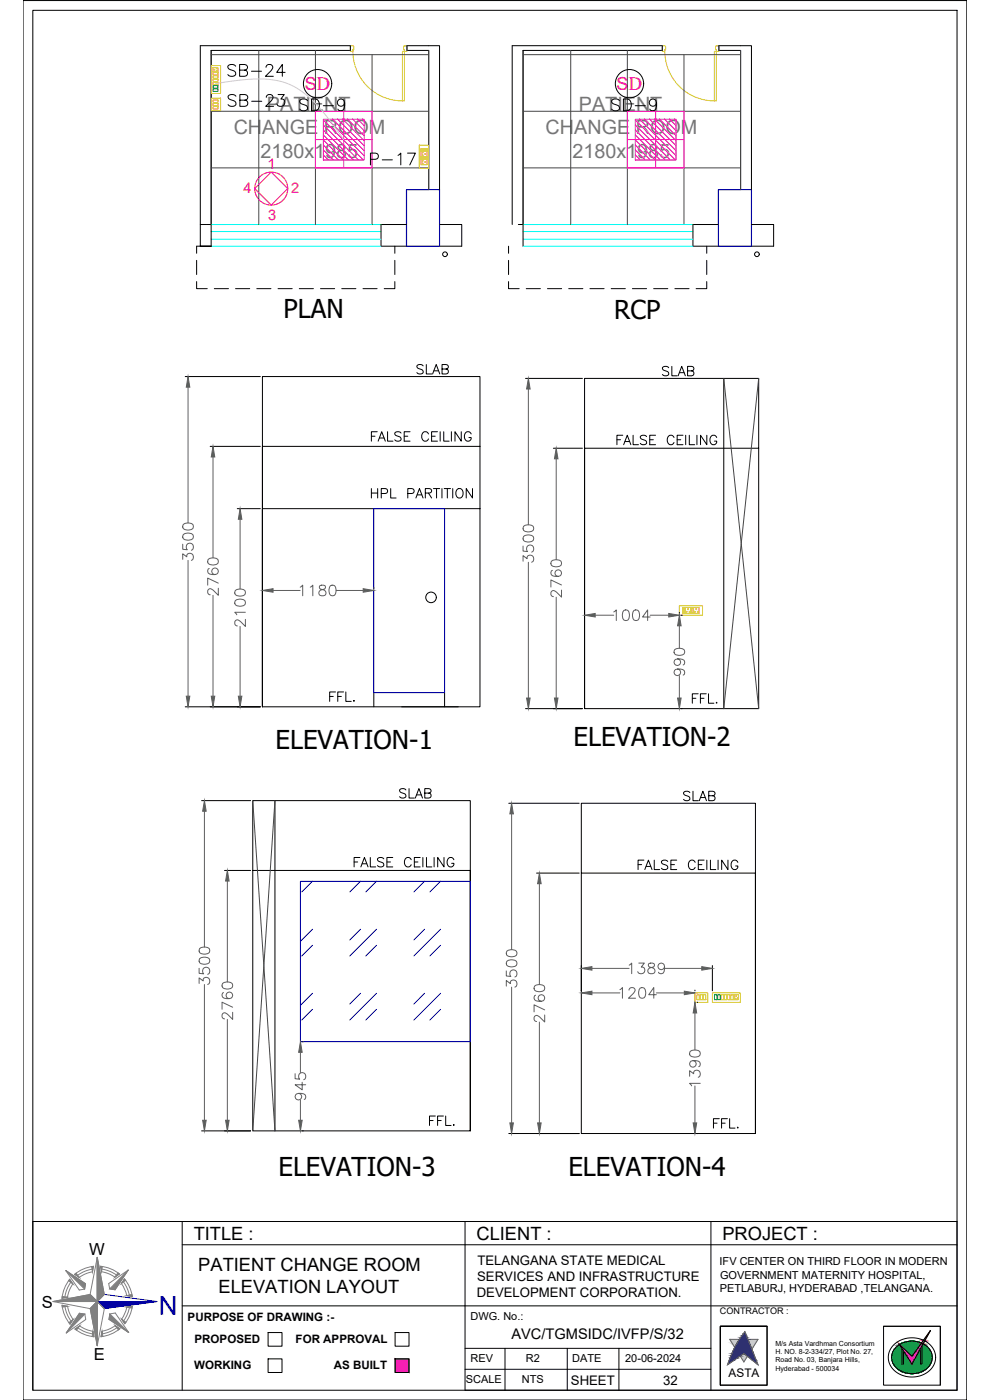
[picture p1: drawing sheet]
<svg xmlns="http://www.w3.org/2000/svg" width="297mm" height="420mm" viewBox="0 0 297 420" stroke-linecap="round" stroke-linejoin="round" font-family="sans-serif">
<!-- layer: ELE-LIGHTING WIRING -->
<g fill="none" stroke="#454545" stroke-width=".3">
<path d="M63.4 15.1v52.3h58.6v-10.5h6.6v-41.8M63.4 16.4h65.2M77.6 15.1v52.3M94.6 15.1v52.3M111.6 16.4v51M156.9 15.1v52.3h58.7v-10.5h6.6v-41.8M156.9 16.4h65.3M171.2 15.1v52.3M188.2 15.1v52.3M205.2 16.4v51M63.4 33.4h65.2M156.9 33.4h65.3"/>
<path d="M63.4 50.4h65.2M156.9 50.4h65.3"/>
</g>
<!-- layer: col -->
<path d="M122 56.9h9.9v17h-9.9zM215.6 56.9h9.9v17h-9.9z" fill="none" stroke="#00f" stroke-width=".35"/>
<!-- layer: walls -->
<g fill="none" stroke="#000" stroke-width=".3">
<path d="M105.1 15.1h-41.7v52.3M105.1 13.7h-45v53.7M121.3 13.7h7.3M122.1 15.1h6.5v41.8M198.7 13.7h-45v53.7M198.7 15.1h-41.8v52.3M214.9 13.7h7.3M215.7 15.1h6.5v41.8M61.9 67.4h5.8M114.3 73.9h7.8M114.3 67.4h7.7M131.9 67.4h6.6v6.5h-6.6"/>
<path d="M155.5 67.4h5.8M207.9 73.9h7.8M207.9 67.4h7.7M225.5 67.4h6.6v6.5h-6.6"/>
</g>
<!-- layer: Lines -->
<g fill="none" stroke="#000" stroke-width=".3">
<path d="M59 73.9v2.1M59 78.1v4.3M118.5 73.9v2.1M118.5 78.1v4.3M152.6 73.9v2.1M152.6 78.1v4.3M212 73.9v2.1M212 78.1v4.3M59 84.5v2.1h3.2M64.3 86.6h4.3M70.7 86.6h4.2M77 86.6h4.3"/>
<path d="M83.4 86.6h4.3M89.8 86.6h4.2M96.2 86.6h4.2M102.5 86.6h4.3M108.9 86.6h4.3M118.5 84.5v2.1h-3.2M152.6 84.5v2.1h3.2M157.9 86.6h4.2M164.3 86.6h4.2M170.6 86.6h4.3M177 86.6h4.3M183.4 86.6h4.2"/>
<path d="M189.7 86.6h4.3M196.1 86.6h4.3M202.5 86.6h4.2M212 84.5v2.1h-3.1"/>
</g>
<!-- layer: Window -->
<path d="M63.4 67.4h50.9M63.4 69.5h50.9M63.4 73.9h50.9M63.4 71.8h50.9M156.9 67.4h51M156.9 69.5h51M156.9 73.9h51M156.9 71.8h51" fill="none" stroke="#0ff" stroke-width=".3"/>
<!-- layer: wall -->
<path d="M105.1 13.7v1.4M122.1 13.7v1.4M198.7 13.7v1.4M215.7 13.7v1.4M63.4 67.4v6.5M114.3 67.4v6.5M156.9 67.4v6.5M207.9 67.4v6.5" fill="none" stroke="#000" stroke-width=".3"/>
<!-- layer: DOOR -->
<path d="M105.1 13.7l.9 .1 .1 1h-.2v.6h-.8zM105.9 14.8a14.9 14.9 0 0 0 14.9 15.5M106.1 14h.1M120.8 15.4h.5v14.9h-.5zM121.2 13.8l.9-.1v1.7h-.8v-.6h-.2zM198.7 13.7h.8l.2 .3-.2 1.4h-.8zM199.5 14.8a14.9 14.9 0 0 0 14.8 15.5M214.3 15.4h.6v14.9h-.6zM214.8 13.8l.9-.1v1.7h-.8v-.6h-.2z" fill="none" stroke="#c8c92d" stroke-width=".3"/>
<!-- layer: ELE-4M UPS P.SB -->
<path d="M63.4 29.5h2.8v3.8h-2.8zM63.9 32h1.5v.7h-1.5zM63.9 31h1.5v.8h-1.5zM63.9 30h1.5v.8h-1.5zM208.5 298h3.8v2.8h-3.8zM209.1 298.5h.7v1.5h-.7zM210 298.5h.8v1.5h-.8zM211 298.5h.8v1.5h-.8z" fill="none" stroke="#ffbf00" stroke-width=".3"/>
<!-- layer: ELE-4M RAW P.SB -->
<g fill="none" stroke="#ffbf00" stroke-width=".3">
<path d="M63.4 19.7h2.8v8.4h-2.8zM63.9 23.7h1.5v.8h-1.5zM63.9 24.7h1.5v.8h-1.5zM63.9 21.8h1.5v.7h-1.5zM63.9 20.2h1.5v1.3h-1.5zM63.9 22.8h1.5v.7h-1.5zM64.2 20.8l.3 .1zM213.7 298h8.4v2.8h-8.4zM216.3 298.5h.8v1.5h-.8zM217.3 298.5h.8v1.5h-.8zM218.3 298.5h.7v1.5h-.7zM219.3 298.5h.7v1.5h-.7z"/>
<path d="M220.3 298.5h1.3v1.5h-1.3zM220.5 299.5l.2 .2zM220.9 298.8v.3zM221.2 299.5l.2 .1-.2 .1z"/>
</g>
<!-- layer: ELE-6M RAW P.SB -->
<path d="M63.9 25.7h1.5v.7h-1.5zM63.9 26.7h1.5v.7h-1.5zM214.4 298.5h.7v1.5h-.7zM215.3 298.5h.8v1.5h-.8z" fill="none" stroke="#0f0" stroke-width=".3"/>
<!-- layer: ELE-36W LED LIGHT -->
<g fill="none" stroke="#f0f" stroke-width=".3">
<path d="M94.6 33.4h17v17h-17zM97 35.8h12.3v12.2h-12.3zM97 39l9 9M97 37.5l10.5 10.5M97 36l12 12M98.3 35.8l11 11M99.8 35.8l9.5 9.4M101.3 35.8l8 7.9M102.8 35.8l6.5 6.4M103.1 33.4v17M104.3 35.8l5 4.9M105.8 35.8l3.5 3.4"/>
<path d="M107.3 35.8l2 1.9M108.8 35.8l.5 .4M188.2 33.4h17v17h-17zM190.6 35.8h12.3v12.2h-12.3zM190.6 39l9 9M190.6 37.5l10.5 10.5M190.6 36l12 12M191.9 35.8l11 11M193.4 35.8l9.5 9.4M194.9 35.8l8 7.9M196.4 35.8l6.5 6.4M196.7 33.4v17"/>
<path d="M197.9 35.8l5 4.9M199.4 35.8l3.5 3.4M200.9 35.8l2 1.9M202.4 35.8l.5 .4M94.6 41.9h17M97 48h.1M97 46.5l1.5 1.5M97 45l3 3M97 43.5l4.5 4.5M97 42l6 6M97 40.5l7.5 7.5M188.2 41.9h17"/>
<path d="M190.6 48h.1M190.6 46.5l1.5 1.5M190.6 45l3 3M190.6 43.5l4.5 4.5M190.6 42l6 6M190.6 40.5l7.5 7.5"/>
</g>
<!-- layer: ELE-LIGHTING WIRING -->
<path d="M64.7 25.1a53 53 0 0 1 18.4-.9l2.3 .6a24.4 24.4 0 0 1 11.3 8.6l6.4 8.5" fill="none" stroke="#debad0" stroke-width=".3"/>
<!-- layer: ELE-2NOS OF 6-16 RAW POWER SOCKET -->
<g fill="none" stroke="#ff7f00" stroke-width=".3">
<path d="M125.8 43.6h2.8v6.9h-2.8zM126.3 47.8h1.8v1.7h-1.8zM126.3 44.6h1.8h-1.8v.7h1.8M126.3 45.4h1.8v1.6h-1.8M126.3 47.1h1.8M126.3 47.7h1.8M128.1 47.1v.6v-.6M128.1 44.6v.7v-.7M203.8 181.8h7v2.8h-7zM204.9 182.3h.6h-.6M205 183.9h.5M205.5 182.5h-.5v1.4h.5"/>
<path d="M205.5 182.3v1.8h-.6v-1.8v1.8M205.7 182.3h1.6v1.8h-1.6zM205.9 183.5l.3 .2zM206.4 182.7h.2l-.1 .3zM206.8 183.5l.2 .1-.2 .1zM207.4 182.3h.6h-.6M207.4 182.3v1.8h.6v-1.8M207.4 182.5h.6v1.4h-.6zM207.4 183.9h.6M208.1 182.3h1.6v1.8h-1.6zM208.6 183.6v.1l-.3-.1h.3M208.8 182.7h.2l-.1 .3z"/>
<path d="M209.3 183.5l.2 .1-.2 .1z"/>
</g>
<!-- layer: FA-BELOW SMOKE DERECTOR -->
<g fill="none" stroke="#000" stroke-width=".3">
<circle cx="95.3" cy="25.1" r="4.2"/>
<circle cx="188.9" cy="25.1" r="4.2"/>
</g>
<!-- layer: MEP_HVAC_DRAIN_PIPE -->
<g fill="none" stroke="#000" stroke-width=".3">
<circle cx="133.5" cy="76.3" r=".71"/>
<circle cx="227.1" cy="76.3" r=".71"/>
</g>
<!-- layer: EQP ASBUILT -->
<g fill="none" stroke="#000" stroke-width=".3">
<path d="M128.6 13.7h3.3v43.2M222.2 13.7h3.3v43.2M61.9 67.4h-1.8v6.5h3.3h-4.4M55.6 113h22.5M157.7 113.6h17.1M217.2 113.6v99.1M63.1 134h15M144 134h-65.3v78.1h65.3v-99.1h-65.3v99.1v-59.4h65.3M166 134.5h8.8M227.6 134.5h-52.2v78.2h52.2v-99.1h-52.2v99.1M71.2 152.7h6.9M78.7 176.4v.2"/>
<path d="M112.2 176.4v.2M175.4 183.8v.2M203.8 183.8v.2M204.5 184.6h.2M55.6 212.1h22.5M112.2 207.9v4.2M120.5 212.1h17M133.4 207.9v4.2M157.7 212.7h17.1M60.5 240.3h14.7M82.5 240.3v99.1M152.7 241.1h21.1"/>
<path d="M67.4 261.2h7.8M75.8 261.2h65.3v78.2h-65.3v-99.1h65.3v99.1M161 262h12.8M174.4 262h52.3v78.2h-52.3v-99.1h52.3v99.1M174.4 289.8v7.6M208.5 297.1v.3M213.7 289.8v7.6M90.8 312.6h.2M209.1 300.8h.3M60.5 339.4h14.7M90.8 339.4h.2M152.7 340.2h21.1"/>
<path d="M209.1 340.2h.3"/>
<circle cx="129.3" cy="179.3" r="1.59"/>
</g>
<path d="M217.2 113.6l10.4 99.1M227.6 113.6l-10.4 99.1M75.8 240.3l6.7 99.1M82.5 240.3l-6.7 99.1" fill="none" stroke="#454545" stroke-width=".3"/>
<g fill="none" stroke="#5e5e5e" stroke-width=".3">
<path d="M56.4 116.2v40.7M158.5 116.8v40.7M63.9 137.1v30.3M166.9 137.7v30.3M55 157.4a2.46 2.46 0 0 1 2.9 0 1.04 1.04 0 0 1-.5 1.5 2.63 2.63 0 0 1-2.4-.3l-.2-.4zM72 155.8v21M157.1 158a2.47 2.47 0 0 1 2.9 0 1.03 1.03 0 0 1-.5 1.5 2.63 2.63 0 0 1-2.4-.3zM54.8 167.9v-1.7l1.2 .9a1.02 1.02 0 0 1 1.2-1.1 1.02 1.02 0 0 1 .8 1.4l-.1 .5-.5 .3M54.8 163.3v1.5l1.4 .2a1.13 1.13 0 0 1 0-1.7 1.13 1.13 0 0 1 1.6 .2 1.13 1.13 0 0 1-.4 1.6M55 160.4a2.46 2.46 0 0 1 2.9 0 1.04 1.04 0 0 1-.5 1.6 2.63 2.63 0 0 1-2.4-.3l-.2-.5zM56.4 168.2v40.7M62.5 167.9a2.47 2.47 0 0 1 2.9 0 1.03 1.03 0 0 1-.5 1.5 2.63 2.63 0 0 1-2.4-.3z"/>
<path d="M62.8 170.6a.94 .94 0 0 0-.3 1.4 2.47 2.47 0 0 0 2.9 0 .99 .99 0 0 0-.5-1.5 .99 .99 0 0 0-1.3 .7 .99 .99 0 0 0 .8 1.2M63.9 178.7v30.2M65.5 176.5v2.2l-1.5-1.6a.96 .96 0 0 0-1.5-.1l-.2 .9 .3 .5 .5 .1M65.5 175l-3.2-1.5v2.1M70.6 177.2a2.46 2.46 0 0 1 2.9 0 1.04 1.04 0 0 1-.5 1.5 2.65 2.65 0 0 1-2.4-.3l-.2-.4zM81.9 177.2h8.2M90.1 176.2l.7-.6v3.2M93.1 176.2l.8-.6v3.2M96 175.8a.64 .64 0 0 0 .3 1 1.31 1.31 0 0 1 1.5 1.4 1.06 1.06 0 0 1-1.4 .6 1.06 1.06 0 0 1-.6-1.4l.3-.3 1.1-.3a.65 .65 0 0 0 .3-1zM99.2 175.8a1.04 1.04 0 0 1 1.5 .4 2.65 2.65 0 0 1-.3 2.4 1.03 1.03 0 0 1-1.5-.4 2.63 2.63 0 0 1 .3-2.4zM100.8 177.2h8.2M156.9 168.4v-1.6l1.3 .9a1.07 1.07 0 0 1 1.4-1 1.07 1.07 0 0 1 .4 1.7l-.5 .3"/>
<path d="M156.9 163.9v1.5l1.4 .1a1.13 1.13 0 0 1 0-1.7 1.13 1.13 0 0 1 1.7 .3 1.13 1.13 0 0 1-.5 1.6M157.1 161a2.47 2.47 0 0 1 2.9 0 1.03 1.03 0 0 1-.5 1.5 2.65 2.65 0 0 1-2.4-.3zM158.5 168.7v40.8M165.4 168.4a2.46 2.46 0 0 1 2.9 0 1.04 1.04 0 0 1-.4 1.6 2.63 2.63 0 0 1-2.5-.3l-.1-.5zM165.7 171.2a.93 .93 0 0 0-.3 1.3 1.9 1.9 0 0 0 3.1-.4 .99 .99 0 0 0-.9-1.1 .99 .99 0 0 0-1.1 .9 .99 .99 0 0 0 .9 1.1M166.9 179.2v30.3M168.5 177.1v2.1l-1.5-1.5a.96 .96 0 0 0-1.6-.2l-.1 1 .3 .4 .5 .2M168.5 175.6l-3.2-1.6v2.2M70.6 180.3a2.46 2.46 0 0 1 2.9 0 1.04 1.04 0 0 1-.5 1.5 2.63 2.63 0 0 1-2.4-.3l-.2-.5zM72 188v20.9M73.6 185.9v2.1l-1.5-1.5a.96 .96 0 0 0-1.5-.2l-.2 .9 .3 .5 .5 .1M73.6 183.8h-3.2l.7 .7"/>
<path d="M178.6 184.6h5.5M184.1 183.7l.8-.7v3.2M187.2 183.2a1.03 1.03 0 0 1 1.5 .5 2.63 2.63 0 0 1-.3 2.4 1.04 1.04 0 0 1-1.5-.5 2.65 2.65 0 0 1 .3-2.4zM190.2 183.2a1.03 1.03 0 0 1 1.5 .5 2.65 2.65 0 0 1-.3 2.4 1.04 1.04 0 0 1-1.5-.5 2.63 2.63 0 0 1 .3-2.4zM195.1 185.2h-2.3l1.5-2.2v3.2M195.1 184.6h5.5M202.4 195a2.47 2.47 0 0 1 2.9 0 1.03 1.03 0 0 1-.5 1.5 2.65 2.65 0 0 1-2.4-.3zM203.3 197.7a.99 .99 0 0 1 .8 1.4 .99 .99 0 0 1-1.5 .4 .99 .99 0 0 1 .1-1.6 2.86 2.86 0 0 1 2.6 .3 .94 .94 0 0 1-.3 1.4M203.8 187.8v6.7M203.3 200.8a.99 .99 0 0 1 .8 1.3 .99 .99 0 0 1-1.5 .4 .99 .99 0 0 1 .1-1.6 2.86 2.86 0 0 1 2.6 .3 .93 .93 0 0 1-.3 1.4M203.8 202.8v6.7M61.3 243.5v40.7"/>
<path d="M153.5 244.3v40.7M68.2 264.4v30.3M161.8 265.2v30.3M59.7 295.1v-1.6l1.3 .9a1.07 1.07 0 0 1 1.4-1 1.07 1.07 0 0 1 .4 1.7l-.5 .3M59.7 290.6v1.5l1.4 .2a1.13 1.13 0 0 1 0-1.7 1.13 1.13 0 0 1 1.7 .2 1.13 1.13 0 0 1-.5 1.6M59.9 287.7a2.47 2.47 0 0 1 2.9 0 1.03 1.03 0 0 1-.5 1.5 2.63 2.63 0 0 1-2.4-.3zM59.9 284.7a2.47 2.47 0 0 1 2.9 0 1.03 1.03 0 0 1-.5 1.5 2.63 2.63 0 0 1-2.4-.3zM61.3 295.5v40.7M66.8 295.2a2.46 2.46 0 0 1 2.9 0 1.03 1.03 0 0 1-.5 1.5 2.62 2.62 0 0 1-2.4-.3l-.2-.5zM67.1 297.9a.94 .94 0 0 0-.3 1.3 2.46 2.46 0 0 0 2.9 0 .99 .99 0 0 0-.5-1.4 .99 .99 0 0 0-1.3 .7 .99 .99 0 0 0 .8 1.2M151.9 295.9v-1.6l1.2 .9a1.07 1.07 0 0 1 1.5-1 1.07 1.07 0 0 1 .3 1.7l-.4 .3M151.9 291.4v1.5l1.4 .2a1.13 1.13 0 0 1-.1-1.7 1.13 1.13 0 0 1 1.7 .2 1.13 1.13 0 0 1-.4 1.6"/>
<path d="M152.1 288.5a2.46 2.46 0 0 1 2.8 0 1.03 1.03 0 0 1-.4 1.5 2.62 2.62 0 0 1-2.4-.3l-.2-.4zM152.1 285.5a2.46 2.46 0 0 1 2.8 0 1.03 1.03 0 0 1-.4 1.5 2.62 2.62 0 0 1-2.4-.3l-.2-.5zM153.5 296.3v40.7M160.4 295.9a2.46 2.46 0 0 1 2.9 0 1.04 1.04 0 0 1-.5 1.6 2.63 2.63 0 0 1-2.4-.3l-.2-.5zM160.7 298.7a.94 .94 0 0 0-.3 1.3 2.46 2.46 0 0 0 2.9 0 .99 .99 0 0 0-.5-1.4 .99 .99 0 0 0-1.3 .7 .99 .99 0 0 0 .9 1.2M177.6 298h8.4M177.6 290.6h11.2M186 297l.8-.6v3.2M188.7 297.2l.2-.5 .4-.3 .9 .2a.72 .72 0 0 1 .2 1l-1.8 2h2.1M188.8 289.6l.7-.6v3.2M191.7 289h1.6l-.9 1.2a1.07 1.07 0 0 1 1 1.5 1.07 1.07 0 0 1-1.7 .4l-.3-.5M192.1 296.6a1.03 1.03 0 0 1 1.5 .4 2.63 2.63 0 0 1-.3 2.4 1.04 1.04 0 0 1-1.5-.4 2.63 2.63 0 0 1 .3-2.4z"/>
<path d="M194.7 289.2a.64 .64 0 0 0 .3 1 1.32 1.32 0 0 1 1.5 1.4 1.05 1.05 0 0 1-1.4 .6 1.05 1.05 0 0 1-.6-1.3l.3-.3 1.1-.4a.64 .64 0 0 0 .3-1l-.5-.2zM196.9 298.5h-2.3l1.6-2.1v3.2M196.9 298h8.4M199.4 290.1a.99 .99 0 0 1-1.4 .8 .99 .99 0 0 1-.4-1.5 .99 .99 0 0 1 1.6 .1 2.86 2.86 0 0 1-.3 2.6 .94 .94 0 0 1-1.3-.3M199.4 290.6h11.2M68.2 305.9v30.3M69.8 303.8v2.1l-1.5-1.5a.96 .96 0 0 0-1.5-.1l-.2 .9 .3 .4 .5 .2M69.8 302.3l-3.2-1.5v2.1M90.1 315.8v6.1M161.8 306.7v30.3M163.4 304.6v2.1l-1.5-1.5a.96 .96 0 0 0-1.5-.2l-.2 1 .3 .4 .5 .2M163.4 303.1l-3.2-1.5v2.1"/>
<path d="M207.1 315.6a2.47 2.47 0 0 1 2.8 0 1.03 1.03 0 0 1-.4 1.5 2.63 2.63 0 0 1-2.4-.3zM208 318.3a.99 .99 0 0 1 .8 1.4 .99 .99 0 0 1-1.5 .3 .99 .99 0 0 1 .1-1.5 2.88 2.88 0 0 1 2.5 .3 .94 .94 0 0 1-.3 1.3M208.5 304v11.1M88.5 322.2v1.5l1.4 .2a1.13 1.13 0 0 1 0-1.7 1.13 1.13 0 0 1 1.7 .2 1.13 1.13 0 0 1-.5 1.6M89.6 328.1a.99 .99 0 0 1 .8 1.4 .99 .99 0 0 1-1.5 .4 .99 .99 0 0 1 .1-1.6 2.88 2.88 0 0 1 2.6 .3 .94 .94 0 0 1-.3 1.4M90.1 330.1v6.1M90.7 324.8v2.3l-2.2-1.5h3.2M206.9 323v-1.7l1.2 .9a1.07 1.07 0 0 1 1.5-.9 1.07 1.07 0 0 1 .3 1.7l-.4 .3M208.5 325.9v11.1M210.1 325.1h-3.2l.6 .8"/>
</g>
<g fill="#5e5e5e" stroke="#5e5e5e" stroke-width=".3">
<path d="M158.5 113.6l.6 3.2h-1.1z"/>
<path d="M158 209.5h1.1l-.6 3.2z"/>
<path d="M166.9 134.5l.5 3.2h-1z"/>
<path d="M166.4 209.5h1l-.5 3.2z"/>
<path d="M200.6 184.1l3.2 .5-3.2 .6z"/>
<path d="M175.4 184.6l3.2-.5v1.1z"/>
<path d="M203.8 184.6l.6 3.2h-1.1z"/>
<path d="M203.3 209.5h1.1l-.6 3.2z"/>
<path d="M61.3 240.3l.6 3.2h-1.1z"/>
<path d="M60.8 336.2h1.1l-.6 3.2z"/>
<path d="M67.7 336.2h1l-.5 3.2z"/>
<path d="M68.2 261.2l.5 3.2h-1z"/>
<path d="M90.1 312.6l.6 3.2h-1.1z"/>
<path d="M89.6 336.2h1.1l-.6 3.2z"/>
<path d="M153.5 241.1l.5 3.2h-1z"/>
<path d="M153 337h1l-.5 3.2z"/>
<path d="M161.8 262l.6 3.2h-1.1z"/>
<path d="M161.3 337h1.1l-.6 3.2z"/>
<path d="M208.5 300.8l.5 3.2h-1z"/>
<path d="M208 337h1l-.5 3.2z"/>
<path d="M205.3 297.5l3.2 .5-3.2 .5z"/>
<path d="M174.4 298l3.2-.5v1z"/>
<path d="M210.6 290.1l3.1 .5-3.1 .6z"/>
<path d="M174.4 290.6l3.2-.5v1.1z"/>
<path d="M56.4 113l.6 3.2h-1.1z"/>
<path d="M55.9 208.9h1.1l-.6 3.2z"/>
<path d="M63.9 134l.5 3.1h-1z"/>
<path d="M63.4 208.9h1l-.5 3.2z"/>
<path d="M72 152.7l.6 3.1h-1.1z"/>
<path d="M71.5 208.9h1.1l-.6 3.2z"/>
<path d="M109 176.7l3.2 .5-3.2 .5z"/>
<path d="M78.7 177.2l3.2-.5v1z"/>
</g>
<g fill="none" stroke="#00f" stroke-width=".3">
<path d="M112.2 152.7h21.2v55.2h-21.2zM90.1 264.5h51v48.1h-51zM93.7 264.5l-3.2 3.2M93.7 278.9l-3.6 3.6M108.1 264.5l-3.2 3.2M108.2 278.9l-3.3 3.2M112.9 264.5l-3.2 3.2M113 278.9l-8.1 8M127.4 264.5l-3.2 3.2M127.4 278.9l-3.2 3.2M132.2 264.5l-3.2 3.2M132.2 278.9l-8 8"/>
<path d="M93.7 298.1l-3.6 3.6M93.7 283.7l-3.2 3.2M108.2 298.1l-3.3 3.2M113 298.1l-8.1 8M113 283.7l-3.3 3.2M127.4 298.1l-3.2 3.2M132.2 298.1l-8 8M132.2 283.7l-3.2 3.2M93.7 302.9l-3.2 3.2M113 302.9l-3.3 3.2M132.2 302.9l-3.2 3.2"/>
</g>
<!-- layer: 0 -->
<g fill="none" stroke="#f00" stroke-width=".3">
<path d="M81.4 51.6l4.9 5-4.9 5-5-5z"/>
<circle cx="81.4" cy="56.6" r="5"/>
</g>
<path d="M6.9 .2h283.2v420h-283.2zM9.8 3.1h277.3v414.1h-277.3zM139.5 366.6v50.6h147.6M287.1 366.6h-277.3v50.6M230.1 398h-14v17.7h14M265.1 398h17v17.7M216.1 415.6v-17.6h14v17.6" fill="none" stroke="#000" stroke-width=".3"/>
<!-- layer: HATCH -->
<path d="M287.1 366.6v50.6" fill="none" stroke="#000" stroke-width=".3"/>
<!-- layer: TITLE -->
<g fill="none" stroke="#808080" stroke-width=".3">
<path d="M29.2 377.3v13.3v-13.3M15.9 390.6h13.3l-2.1 2.1 2.1-2.1zM18.6 391.7l1.7 .3 .5 1.8 1.1 2.2-.9 1.4a10.6 10.6 0 0 1-2.4-5.7zM19.5 392.2l.5 1.9 1.3 2.4M19.7 381.3l5.9 4-.2 1.6-1.6 .3zM21.2 384.9l-1 1.7-.7 2.6M21.9 385.3l-1 1.6-.6 2.4-1.7 .3a10.6 10.6 0 0 1 2.3-5.7l1 1.4M22.4 382.4a10.6 10.6 0 0 1 5.6-2.3l-.3 1.6-1.7 .5-2.2 1.2zM22.5 398.9l1.4-1 1.6 .9 2.4 .7 .3 1.7a10.6 10.6 0 0 1-5.7-2.3M23.4 398.6l1.8 1 2.6 .7M23.8 394.1l1.7 .3 .2 1.6-5.8 4.1zM27 388.5l2.2 2.1-2.2-2.1"/>
<path d="M27 388.5l-11.1 2.1 11.2 2.1 2.1 11.2 2.1-11.2M27.6 380.9l-1.9 .5-2.4 1.3M30.2 380a10.6 10.6 0 0 1 5.6 2.3l-1.3 1-2.2-1.2-1.8-.4zM30.6 380.9l2.6 .7 1.7 1M30.6 399.5l2.4-.7 1.6-1 1.4 1a10.6 10.6 0 0 1-5.7 2.4zM31.3 388.5l-2.1-11.2-2.2 11.2M31.3 388.5l-2.1 2.1v13.3v-13.3l2.1 2.1-2.1-2.1zM32.6 385.2l5.9-4-4 5.9-1.6-.3zM33 394.3l1.6-.3 4 5.9-5.9-4zM35 398.5l-2.3 1.3-2 .5M36.5 395.9l1-1.7 .5-1.9 1.7-.2a10.5 10.5 0 0 1-2.3 5.2l-.9-1.4M37 384.7l1.1 1.7 .7 2.5"/>
<path d="M37.3 383.8a10.6 10.6 0 0 1 2.4 5.2l-1.7-.2-.7-2.1-.9-1.5zM38.9 392.2l-.5 1.9-1.3 2.2"/>
</g>
<g fill="#808080" stroke="#808080" stroke-width=".3">
<path d="M29.2 377.3l2.1 11.2-2.1 2.1z"/>
<path d="M29.2 390.6v13.3l-2.1-11.2z"/>
<path d="M34.6 397.8l1.4 1-.5 .3z"/>
<path d="M33 394.3l5.6 5.6-5.9-4z"/>
<path d="M36.5 395.9l1.3 .9-.4 .5z"/>
<path d="M30.6 399.5l.3 1.6-.6 .1z"/>
<path d="M27.9 399.5l.3 1.7-.6-.1z"/>
<path d="M20.7 396.9l1.2-.9-.9 1.4z"/>
<path d="M22.5 398.9l1.4-1-.9 1.3z"/>
<path d="M23.8 394.1l1.7 .3-5.6 5.7z"/>
<path d="M15.9 390.6l11.1-2.1 2.2 2.1z"/>
<path d="M18.6 391.7l1.7 .3-1.6 .3z"/>
<path d="M18.7 389.1l1.6 .2-1.7 .3z"/>
<path d="M38.5 381.2l-4 5.9-1.6-.3z"/>
<path d="M35.4 382l.4 .3-1.3 1z"/>
<path d="M37.3 383.8l.4 .5-1.3 .9z"/>
<path d="M30.2 380l.5 .1-.2 1.6z"/>
<path d="M19.7 381.3l5.9 4-.2 1.6z"/>
<path d="M27.5 380.1h.5l-.3 1.6z"/>
<path d="M20.9 383.9l1 1.4-1.3-.9z"/>
<path d="M22.4 382.4l.4-.3 1 1.3z"/>
<path d="M38 388.8l1.6-.3 .1 .5z"/>
<path d="M38 392.3l1.7-.2-.1 .5z"/>
</g>
<path d="M31.3 388.5l15.8 2.1-15.8 2.1" fill="none" stroke="#00f" stroke-width=".3"/>
<path d="M29.2 390.6h17.9l-15.8 2.1z" fill="#00f" stroke="#00f" stroke-width=".3"/>
<!-- layer: MEP_HVAC_TEXT -->
<path d="M54.7 373.6h232.4M54.7 366.6v50.6M213.3 366.6v50.6M54.7 391.9h84.8M139.5 391.9h147.6M139.5 404.7h73.8M139.5 410.9h73.8M151.5 404.7v12.5M170.2 404.7v12.5M185.7 404.7v12.5" fill="none" stroke="#000" stroke-width=".3"/>
<!-- layer: 0.0 -->
<path d="M80.4 399.9h4.2v4.1h-4.2zM118.5 399.9h4.2v4.1h-4.2zM216.1 398h14v17.7h-14zM230.1 398h-14v17.7M265.1 398h17v17.7h-17zM80.4 407.8h4.2v4.1h-4.2zM118.5 407.8h4.2v4.1h-4.2zM268.1 403.7l2-1.4 2.2-.7h2.7l2.2 .7 1.8 1.3 1.3 1.7 .4 2.1-.5 2.2-.7 1.1-1.1 1-2.4 1.2-3.1 .3-2.8-.7-1.3-.8-1-1-.8-1.1-.4-1.2-.1-1.3 .2-1.2 .5-1.1zM268.7 404.5a6.8 6.8 0 0 1 10.7 1.3 4.7 4.7 0 0 1-3.8 6.2 6.3 6.3 0 0 1-8-3.8 4.1 4.1 0 0 1 1.1-3.7zM269.7 403.3l3.9 3.7 5.6-7.7-5.6 10.1zM270.6 404.7v4.7h.5v-3.9M276.7 403.9v5.5h-.5v-4.6" fill="none" stroke="#000" stroke-width=".3"/>
<!-- layer: MEP_HVAC_TEXT -->
<path d="M118.5 407.8l4.2 4.1v-4.1zM118.5 407.8l4.2 4.1h-4.2z" fill="#f00" stroke="#f00" stroke-width=".3"/>
<!-- layer: 0.0 -->
<g fill="#000" stroke="#000" stroke-width=".3">
<path d="M276.7 403.9v.8h-.5z"/>
<path d="M270.6 404.8l.5 .7zM270.6 404.8l.5 .7h-.5z"/>
<path d="M270.6 405.5l.5 3.9v-3.9zM270.6 405.5l.5 3.9h-.5z"/>
<path d="M276.2 404.7l.5 .1zM276.2 404.7l.5 .1z"/>
<path d="M276.2 404.8l.5 4.6v-4.6zM276.2 404.8l.5 4.6h-.5z"/>
</g>
<g fill="#139b48" stroke="#139b48" stroke-width=".3">
<path d="M273.5 402.5h.3z"/>
<path d="M273.3 412.2h.6z"/>
<path d="M273.5 402.5h.5zM273.3 402.5h.7z"/>
<path d="M273.3 402.5h.8zM273.2 402.5h.9z"/>
<path d="M273.2 402.5h1.1zM273 402.5h1.3z"/>
<path d="M273 402.5h1.4zM272.9 402.5h1.5z"/>
<path d="M272.9 402.5l1.6 .1zM272.7 402.6h1.8z"/>
<path d="M272.7 402.6h1.9zM272.6 402.6h2z"/>
<path d="M272.6 402.6h2.2zM272.4 402.6h2.4z"/>
<path d="M272.4 402.6h2.5zM272.3 402.6h2.6z"/>
<path d="M272.3 402.6h2.8zM272.2 402.6h2.9z"/>
<path d="M272.2 402.6l3 .1zM272.1 402.7h3.1z"/>
<path d="M272.1 402.7h3.2zM271.9 402.7h3.4z"/>
<path d="M271.9 402.7h3.5zM271.8 402.7h3.6z"/>
<path d="M271.8 402.7l3.8 .1zM271.6 402.8h4z"/>
<path d="M271.6 402.8h4.1zM271.5 402.8h4.2z"/>
<path d="M271.5 402.8h4.4zM271.4 402.8h4.5z"/>
<path d="M271.4 402.8l4.6 .1zM271.3 402.9h4.7z"/>
<path d="M271.3 402.9h4.8zM271.1 402.9h5z"/>
<path d="M271.1 402.9l5.1 .1zM271 403h5.2z"/>
<path d="M271 403h5.4zM270.9 403h5.5z"/>
<path d="M270.9 403l5.6 .1zM270.8 403.1h5.7z"/>
<path d="M270.8 403.1h5.7zM270.6 403.1h5.8z"/>
<path d="M270.6 403.1h5.8zM270.4 403.3h5.9z"/>
<path d="M270.4 403.3h5.9zM270.2 403.4h6.1z"/>
<path d="M276.9 403.4h.3zM276.9 403.4h.3z"/>
<path d="M270.2 403.4h6.1zM269.9 403.5h6.3z"/>
<path d="M276.9 403.4l.5 .2zM276.9 403.4l.5 .2h-.6z"/>
<path d="M269.8 403.6l.1 .1zM269.6 403.7h.3z"/>
<path d="M276.8 403.6l.8 .1zM276.8 403.6l.8 .1h-.8z"/>
<path d="M269.6 403.7l.4 .1zM269.4 403.8h.6z"/>
<path d="M276.8 403.7l1 .2zM276.8 403.7l1 .2h-1.1z"/>
<path d="M276.7 403.9h1.2zM276.7 403.9h1.2z"/>
<path d="M269.4 403.8l.8 .2zM269.2 404l.2-.2 .8 .2z"/>
<path d="M276.7 403.9l1.3 .1zM276.7 403.9l1.3 .1z"/>
<path d="M269.2 404l1.1 .2zM269 404.2l.2-.2 1.1 .2z"/>
<path d="M276.7 404l1.5 .2zM276.7 404l1.5 .2h-1.5z"/>
<path d="M269 404.2l1.4 .1-.1-.1zM268.9 404.3l.1-.1 1.4 .1z"/>
<path d="M276.7 404.2l1.7 .2-.2-.2zM276.7 404.2l1.7 .2h-1.7z"/>
<path d="M268.9 404.3l1.6 .2-.1-.2zM268.9 404.3l1.6 .2h-1.8z"/>
<path d="M276.7 404.4l1.9 .1-.2-.1zM276.7 404.4l1.9 .1h-1.9z"/>
<path d="M268.7 404.5l1.9 .2-.1-.2zM268.7 404.5l1.9 .2h-2z"/>
<path d="M268.6 404.7h2zM268.5 404.7h2.1z"/>
<path d="M276.7 404.5l2 .2-.1-.2zM276.7 404.5l2 .2h-2z"/>
<path d="M268.5 404.7l2.1 .2v-.2zM268.5 404.7l2.1 .2h-2.2z"/>
<path d="M276.7 404.7l2.2 .2-.2-.2zM276.7 404.7l2.2 .2h-2.2z"/>
<path d="M268.4 404.9l2.2 .2v-.2zM268.4 404.9l2.2 .2h-2.3z"/>
<path d="M276.7 404.9l2.3 .2-.1-.2zM276.7 404.9l2.3 .2h-2.3z"/>
<path d="M268.3 405.1l2.3 .2v-.2zM268.3 405.1l2.3 .2h-2.5z"/>
<path d="M276.7 405.1l2.4 .2-.1-.2zM276.7 405.1l2.4 .2h-2.4z"/>
<path d="M268.1 405.3l2.5 .2v-.2zM268.1 405.3l2.5 .2h-2.6z"/>
<path d="M276.7 405.3l2.6 .2-.2-.2zM276.7 405.3l2.6 .2h-2.6z"/>
<path d="M268 405.5l2.6 .2v-.2zM268 405.5l2.6 .2h-2.7z"/>
<path d="M276.7 405.5l2.7 .2-.1-.2zM276.7 405.5l2.7 .2h-2.7z"/>
<path d="M267.9 405.7l2.7 .2v-.2zM267.9 405.7l2.7 .2h-2.8z"/>
<path d="M276.7 405.7l2.7 .2v-.2zM276.7 405.7l2.7 .2h-2.7z"/>
<path d="M267.8 405.9l2.8 .2v-.2zM267.8 405.9l2.8 .2h-2.9z"/>
<path d="M276.7 405.9l2.8 .2-.1-.2zM276.7 405.9l2.8 .2h-2.8z"/>
<path d="M267.7 406.1l2.9 .2v-.2zM267.7 406.1l2.9 .2h-2.9z"/>
<path d="M276.7 406.1l2.9 .3-.1-.3zM276.7 406.1l2.9 .3h-2.9z"/>
<path d="M267.7 406.3l2.9 .2v-.2zM267.7 406.3l2.9 .2h-3z"/>
<path d="M276.7 406.4l2.9 .2v-.2zM276.7 406.4l2.9 .2h-2.9z"/>
<path d="M267.6 406.5l3 .3v-.3zM267.6 406.5l3 .3h-3z"/>
<path d="M276.7 406.6l3 .2-.1-.2zM276.7 406.6l3 .2h-3z"/>
<path d="M267.6 406.8l3 .2v-.2zM267.6 406.8l3 .2h-3z"/>
<path d="M276.7 406.8l3 .2v-.2zM276.7 406.8l3 .2h-3z"/>
<path d="M269.9 403.5l3.7 3.5 2.6-3.5zM269.9 403.5l3.7 3.5z"/>
<path d="M267.6 407l3 .2v-.2zM267.6 407l3 .2h-3.1z"/>
<path d="M276.7 407l3 .2v-.2zM276.7 407l3 .2h-3z"/>
<path d="M267.5 407.2l3.1 .2v-.2zM267.5 407.2l3.1 .2h-3.1z"/>
<path d="M276.7 407.2l3 .3v-.3zM276.7 407.2l3 .3h-3z"/>
<path d="M267.5 407.4l3.1 .3v-.3zM267.5 407.4l3.1 .3h-3.1z"/>
<path d="M276.7 407.5l3 .2v-.2zM276.7 407.5l3 .2h-3z"/>
<path d="M267.5 407.7l3.1 .2v-.2zM267.5 407.7l3.1 .2h-3z"/>
<path d="M276.7 407.7l3 .2v-.2zM276.7 407.7l3 .2h-3z"/>
<path d="M267.6 407.9l3 .2v-.2zM267.6 407.9l3 .2h-3z"/>
<path d="M276.7 407.9l2.9 .2 .1-.2zM276.7 407.9l2.9 .2h-2.9z"/>
<path d="M267.6 408.1l3 .2v-.2zM267.6 408.1l3 .2h-3z"/>
<path d="M276.7 408.1l2.9 .3v-.3zM276.7 408.1l2.9 .3h-2.9z"/>
<path d="M267.6 408.3l3 .2v-.2zM267.6 408.3l3 .2h-2.9z"/>
<path d="M276.7 408.4l2.8 .2 .1-.2zM276.7 408.4l2.8 .2h-2.8z"/>
<path d="M267.7 408.5l2.9 .2v-.2zM267.7 408.5l2.9 .2h-2.8z"/>
<path d="M276.7 408.6l2.8 .2v-.2zM276.7 408.6l2.8 .2h-2.8z"/>
<path d="M267.8 408.7l2.8 .3v-.3zM267.8 408.7l2.8 .3h-2.7z"/>
<path d="M276.7 408.8l2.7 .2 .1-.2zM276.7 408.8l2.7 .2h-2.7z"/>
<path d="M267.9 409l2.7 .2v-.2zM267.9 409l2.7 .2h-2.6z"/>
<path d="M276.7 409l2.6 .2 .1-.2zM276.7 409l2.6 .2h-2.6z"/>
<path d="M276.1 404.9l.1 4.5zM276.1 404.9l.1 4.5h-2.6z"/>
<path d="M271.1 405.5l2.5 3.9zM271.1 405.5l2.5 3.9h-2.5z"/>
<path d="M268 409.2l2.6 .2v-.2zM268 409.2l2.6 .2h-2.5z"/>
<path d="M276.7 409.2l2.5 .2 .1-.2zM276.7 409.2l2.5 .2h-2.5z"/>
<path d="M273.6 409.4h2.6zM273.6 409.4h2.6z"/>
<path d="M271.1 409.4h2.5zM271.1 409.4h2.5z"/>
<path d="M268.1 409.4h2.5zM268.1 409.4h2.5z"/>
<path d="M268.1 409.4h11.1zM268.1 409.4h11.1z"/>
<path d="M268.1 409.4l11 .2 .1-.2zM268.1 409.4l11 .2h-10.9z"/>
<path d="M268.2 409.6h10.9zM268.2 409.6h10.8z"/>
<path d="M268.2 409.6l10.7 .2 .1-.2zM268.2 409.6l10.7 .2h-10.6z"/>
<path d="M268.3 409.8h10.6zM268.3 409.8h10.6z"/>
<path d="M268.3 409.8l10.5 .2 .1-.2zM268.3 409.8l10.5 .2h-10.3z"/>
<path d="M268.5 410h10.3zM268.5 410h10.3z"/>
<path d="M268.5 410l10.1 .2 .2-.2zM268.5 410l10.1 .2h-10z"/>
<path d="M268.6 410.2h10zM268.6 410.2h10z"/>
<path d="M268.6 410.2h10zM268.6 410.2l9.9 .1z"/>
<path d="M268.8 410.3h9.7zM268.8 410.3l9.6 .1z"/>
<path d="M268.8 410.4h9.6zM268.8 410.4l9.5 .1z"/>
<path d="M269 410.5h9.3zM269 410.5h9.3z"/>
<path d="M269 410.5h9.3zM269 410.5l9.1 .2z"/>
<path d="M269.1 410.7h9zM269.1 410.7h9z"/>
<path d="M269.2 410.7h8.9zM269.2 410.7l8.7 .1z"/>
<path d="M269.3 410.8h8.6zM269.3 410.8l8.6 .1z"/>
<path d="M269.4 410.9h8.5zM269.4 410.9l8.3 .1z"/>
<path d="M269.5 411h8.2zM269.5 411h8.2z"/>
<path d="M269.6 411h8.1zM269.6 411l7.9 .1z"/>
<path d="M269.7 411.1h7.8zM269.7 411.1l7.8 .1z"/>
<path d="M269.8 411.2h7.7zM269.8 411.2l7.5 .1z"/>
<path d="M270 411.3h7.3zM270 411.3h7.2z"/>
<path d="M270 411.3h7.2zM270 411.3l7.1 .1z"/>
<path d="M270.2 411.4h6.9zM270.2 411.4h6.8z"/>
<path d="M270.2 411.4h6.8zM270.2 411.4l6.6 .1z"/>
<path d="M270.4 411.5h6.4zM270.4 411.5h6.4z"/>
<path d="M270.5 411.5h6.3zM270.5 411.5l6.1 .1z"/>
<path d="M270.7 411.6h5.9zM270.7 411.6l5.8 .1z"/>
<path d="M270.7 411.7h5.8zM270.7 411.7h5.6z"/>
<path d="M270.9 411.7h5.4zM270.9 411.7l5.4 .1z"/>
<path d="M271 411.8h5.3zM271 411.8h5.1z"/>
<path d="M271.2 411.8h4.9zM271.2 411.8l4.8 .1z"/>
<path d="M271.2 411.9h4.8zM271.2 411.9h4.6z"/>
<path d="M271.4 411.9h4.4zM271.4 411.9h4.4z"/>
<path d="M271.5 411.9h4.3zM271.5 411.9l4.1 .1z"/>
<path d="M271.7 412h3.9zM271.7 412h3.8z"/>
<path d="M271.7 412h3.8zM271.7 412l3.6 .1z"/>
<path d="M271.9 412.1h3.4zM271.9 412.1h3.4z"/>
<path d="M272 412.1h3.3zM272 412.1h3z"/>
<path d="M272.2 412.1h2.8zM272.2 412.1h2.8z"/>
<path d="M272.3 412.1h2.7zM272.3 412.1l2.5 .1z"/>
<path d="M272.5 412.2h2.3zM272.5 412.2h2.2z"/>
<path d="M272.5 412.2h2.2zM272.5 412.2h2z"/>
<path d="M272.8 412.2h1.7zM272.8 412.2h1.6z"/>
<path d="M272.8 412.2h1.6zM272.8 412.2h1.4z"/>
<path d="M273 412.2h1.2zM273 412.2h1.2z"/>
<path d="M273.1 412.2h1.1zM273.1 412.2h.8z"/>
<path d="M273.3 412.2h.6zM273.4 412.2h.5z"/>
</g>
<g fill="#ed1f24" stroke="#ed1f24" stroke-width=".3">
<path d="M279.2 399.3l-1.6 2.9h-.5z"/>
<path d="M277.1 402.2h.5z"/>
<path d="M276.5 403.1h.1z"/>
<path d="M276.6 403.1h.5z"/>
<path d="M277.1 402.2l.4 .1zM277.3 402.3h.2z"/>
<path d="M277.1 402.2l.2 .1zM277.1 402.2l.2 .1z"/>
<path d="M277 402.3l.5 .1zM277 402.3l.5 .1z"/>
<path d="M276.9 402.4l.2 .7 .4-.7zM276.9 402.4l.2 .7h-.6z"/>
<path d="M276.5 403.1h.6zM276.5 403.1h.6z"/>
<path d="M276.6 403.1l.4 .1zM276.8 403.2h.2z"/>
<path d="M276.4 403.1l.4 .1zM276.4 403.1l.4 .1z"/>
<path d="M276.4 403.2l.6 .1zM276.4 403.2l.6 .1z"/>
<path d="M276.3 403.3l.5 .2 .2-.2zM276.3 403.3l.5 .2h-.7z"/>
<path d="M276.1 403.5l-1.2 3.5 1.9-3.5zM276.1 403.5l-1.2 3.5h-1.3z"/>
<path d="M269.9 403.5l3.7 3.5zM269.9 403.5l3.7 3.5h-1.5z"/>
<path d="M272.1 407l1.5 2.4zM272.1 407h2.8l-1.3 2.4z"/>
</g>
<!-- layer: 0 -->
<path d="M269.7 403.3l.2 .2z" fill="#ed1f24" stroke="#ed1f24" stroke-width=".3"/>
<g fill="#c7c8ca" stroke="#c7c8ca" stroke-width=".3">
<path d="M220 403.7h.8l-.2 .3z"/>
<path d="M224.4 402h3l-1.4 2.3z"/>
<path d="M222.1 407l1.1-.8 .9 .8z"/>
<path d="M222.1 407h2.2z"/>
<path d="M219 402l2.9 .2 .2-.2zM219 402l2.9 .2h-2.8z"/>
<path d="M219.1 402.2l2.6 .3 .2-.3zM219.1 402.2l2.6 .3h-2.4z"/>
<path d="M219.3 402.5l2.1 .3 .3-.3zM219.3 402.5l2.1 .3h-1.9z"/>
<path d="M219.5 402.8l1.7 .3 .2-.3zM219.5 402.8l1.7 .3h-1.5z"/>
<path d="M219.7 403.1l1.3 .3 .2-.3zM219.7 403.1l1.3 .3h-1.1z"/>
<path d="M219.9 403.4l.9 .3 .2-.3zM219.9 403.4l.9 .3h-.8z"/>
<path d="M220 403.7l.2 .3h.4zM220.2 404h.4l-.2 .3z"/>
<path d="M224.4 402l.9 2.3h.7zM225.3 404.3h.7l-.4 .6z"/>
<path d="M222.1 407h2.2zM222.1 407h2.2l-1.1 1.7z"/>
</g>
<path d="M223.5 399.7l3.9 9.9-4.2-3.4-4.9 3.4 2.1-5.2zM222.1 407l1.1 1.7 1.1-1.7M222.3 402h-3.3l1.4 2.3M224.4 402h3l-1.8 2.9" fill="none" stroke="#636466" stroke-width=".3"/>
<g fill="#293189" stroke="#293189" stroke-width=".3">
<path d="M223.5 399.7l.2 .5h-.6z"/>
<path d="M218.8 408.3h1.4l-1.9 1.3z"/>
<path d="M223.2 406.2h2.9l.8 2.1z"/>
<path d="M223.1 400.2l.8 .6-.2-.6zM223.1 400.2l.8 .6h-1.2z"/>
<path d="M222.7 400.8l1.5 .6-.3-.6zM222.7 400.8l1.5 .6h-1.9z"/>
<path d="M222.3 401.4l2.1 .6-.2-.6zM222.3 401.4l2.1 .6h-2.5z"/>
<path d="M221.9 402l2.6 .3-.1-.3zM221.9 402l2.6 .3h-2.8z"/>
<path d="M221.7 402.3l2.9 .3-.1-.3zM221.7 402.3l2.9 .3h-3.1z"/>
<path d="M221.5 402.6l3.3 .3-.2-.3zM221.5 402.6l3.3 .3h-3.5z"/>
<path d="M221.3 402.9l3.6 .3-.1-.3zM221.3 402.9l3.6 .3h-3.8z"/>
<path d="M221.1 403.2l3.9 .3-.1-.3zM221.1 403.2l3.9 .3h-4.1z"/>
<path d="M220.9 403.5l4.2 .3-.1-.3zM220.9 403.5l4.2 .3h-4.3z"/>
<path d="M220.8 403.8l4.4 .3-.1-.3zM220.8 403.8l4.4 .3h-4.6z"/>
<path d="M220.6 404.1l4.8 .3-.2-.3zM220.6 404.1l4.8 .3h-5z"/>
<path d="M220.4 404.4l5.1 .3-.1-.3zM220.4 404.4l5.1 .3h-5.2z"/>
<path d="M220.3 404.7l5.3 .3-.1-.3zM220.3 404.7l5.3 .3h-5.5z"/>
<path d="M220.1 405l5.6 .3-.1-.3zM220.1 405l5.6 .3h-5.7z"/>
<path d="M220 405.3l5.9 .3-.2-.3zM220 405.3l5.9 .3h-6.1z"/>
<path d="M219.8 405.6l6.2 .4-.1-.4zM219.8 405.6l6.2 .4h-6.3z"/>
<path d="M219.7 406l6.4 .2-.1-.2zM219.7 406l6.4 .2h-6.5z"/>
<path d="M219.6 406.2h3.6zM219.6 406.2l3.5 .1z"/>
<path d="M219.6 406.3l2.5 .6 1-.6zM219.6 406.3l2.5 .6h-2.8z"/>
<path d="M219.3 406.9l1.9 .7 .9-.7zM219.3 406.9l1.9 .7h-2.2z"/>
<path d="M223.2 406.2l2.6 2.1h1.1zM225.8 408.3h1.1l.5 1.3z"/>
<path d="M219 407.6l1.2 .7 1-.7zM219 407.6l1.2 .7h-1.4z"/>
</g>
<g font-size="7.8">
<text x="85.1" y="95.3">PLAN</text>
<text x="184.3" y="95.7">RCP</text>
<text x="82.7" y="224.8">ELEVATION-1</text>
<text x="172.1" y="223.9">ELEVATION-2</text>
<text x="83.6" y="352.8">ELEVATION-3</text>
<text x="170.6" y="353">ELEVATION-4</text>
</g>
<text font-size="7.8" fill="#00f" x="53.2" y="389" transform="rotate(-180 53.2 389)">N</text>
<g font-size="7.1">
<text x="67" y="24">SB-24</text>
<text x="67" y="33.2">SB-23</text>
<text x="88.5" y="34.6">SD-9</text>
<text x="182.4" y="34.6">SD-9</text>
<text x="110.1" y="50.8">P-17</text>
</g>
<g font-size="6.2">
<text x="123.8" y="113.6">SLAB</text>
<text x="197.6" y="113.9">SLAB</text>
<text x="110.1" y="133.7">FALSE CEILING</text>
<text x="183.8" y="134.8">FALSE CEILING</text>
<text x="110.1" y="150.6">HPL PARTITION</text>
<text x="97.7" y="211.7">FFL.</text>
<text x="206.4" y="212.4">FFL.</text>
<text x="118.5" y="240.6">SLAB</text>
<text x="203.9" y="241.7">SLAB</text>
<text x="105.1" y="261.4">FALSE CEILING</text>
<text x="190.1" y="262.1">FALSE CEILING</text>
<text x="127.7" y="339">FFL.</text>
<text x="212.7" y="339.7">FFL.</text>
</g>
<g font-size="5.9" fill="#767676">
<text x="80.1" y="33.2">PATIENT</text>
<text x="173.7" y="33.2">PATIENT</text>
<text x="70.1" y="40.3">CHANGE ROOM</text>
<text x="163.7" y="40.3">CHANGE ROOM</text>
<text x="78.1" y="47.4">2180x1985</text>
<text x="171.7" y="47.4">2180x1985</text>
</g>
<g font-size="5.7" fill="#f00">
<text x="95" y="27.1">D</text>
<text x="188.6" y="27.1">D</text>
</g>
<g font-size="5.5">
<text x="58.1" y="372.1">TITLE :</text>
<text x="143" y="372.1">CLIENT :</text>
<text x="216.8" y="372.1">PROJECT :</text>
<text x="59.5" y="381.4">PATIENT CHANGE ROOM</text>
<text x="65.6" y="388">ELEVATION LAYOUT</text>
</g>
<g font-size="5.4" fill="#f00">
<text x="91.4" y="27.1">S</text>
<text x="185" y="27.1">S</text>
</g>
<g font-size="5">
<text x="26.7" y="376.8">W</text>
<text x="12.6" y="392.5">S</text>
<text x="28.1" y="408.1">E</text>
</g>
<g font-size="4.4" fill="#f00">
<text x="80.2" y="50.6">1</text>
<text x="73.1" y="57.8">4</text>
<text x="87.4" y="57.8">2</text>
<text x="80.5" y="66.1">3</text>
</g>
<text font-size="4.4" x="153.5" y="401.9">AVC/TGMSIDC/IVFP/S/32</text>
<g font-size="4">
<text x="143.3" y="379.7">TELANGANA STATE MEDICAL</text>
<text x="143" y="389.3">DEVELOPMENT CORPORATION.</text>
<text x="143.2" y="384.5">SERVICES AND INFRASTRUCTURE</text>
<text x="171.3" y="415.7">SHEET</text>
<text x="199" y="415.7">32</text>
</g>
<g font-size="3.5">
<text x="56.3" y="396.4">PURPOSE OF DRAWING :-</text>
<text x="58.4" y="403.1">PROPOSED</text>
<text x="88.7" y="403.1">FOR APPROVAL</text>
<text x="58.2" y="410.8">WORKING</text>
<text x="100.1" y="410.8">AS BUILT</text>
<text x="218.6" y="413.2">ASTA</text>
</g>
<g font-size="3.3">
<text x="215.9" y="379.8">IFV CENTER ON THIRD FLOOR IN MODERN</text>
<text x="216" y="383.7">GOVERNMENT MATERNITY HOSPITAL,</text>
<text x="216" y="387.7">PETLABURJ, HYDERABAD ,TELANGANA.</text>
<text x="141.1" y="396.2">DWG. No.:</text>
<text x="141.2" y="408.7">REV</text>
<text x="157.8" y="408.7">R2</text>
<text x="171.7" y="408.7">DATE</text>
<text x="187.6" y="408.7">20-06-2024</text>
<text x="139.8" y="414.9">SCALE</text>
<text x="156.6" y="414.9">NTS</text>
</g>
<text font-size="2.7" x="216" y="394.3">CONTRACTOR :</text>
<g font-size="2.1">
<text x="232.7" y="406.3">H. NO. 8-2-334/27, Plot No. 27,</text>
<text x="232.7" y="403.8">M/s Asta Vardhman Consortium</text>
<text x="232.7" y="411.4">Hyderabad - 500034</text>
<text x="232.7" y="408.9">Road No. 03, Banjara Hills,</text>
</g>
</svg>
